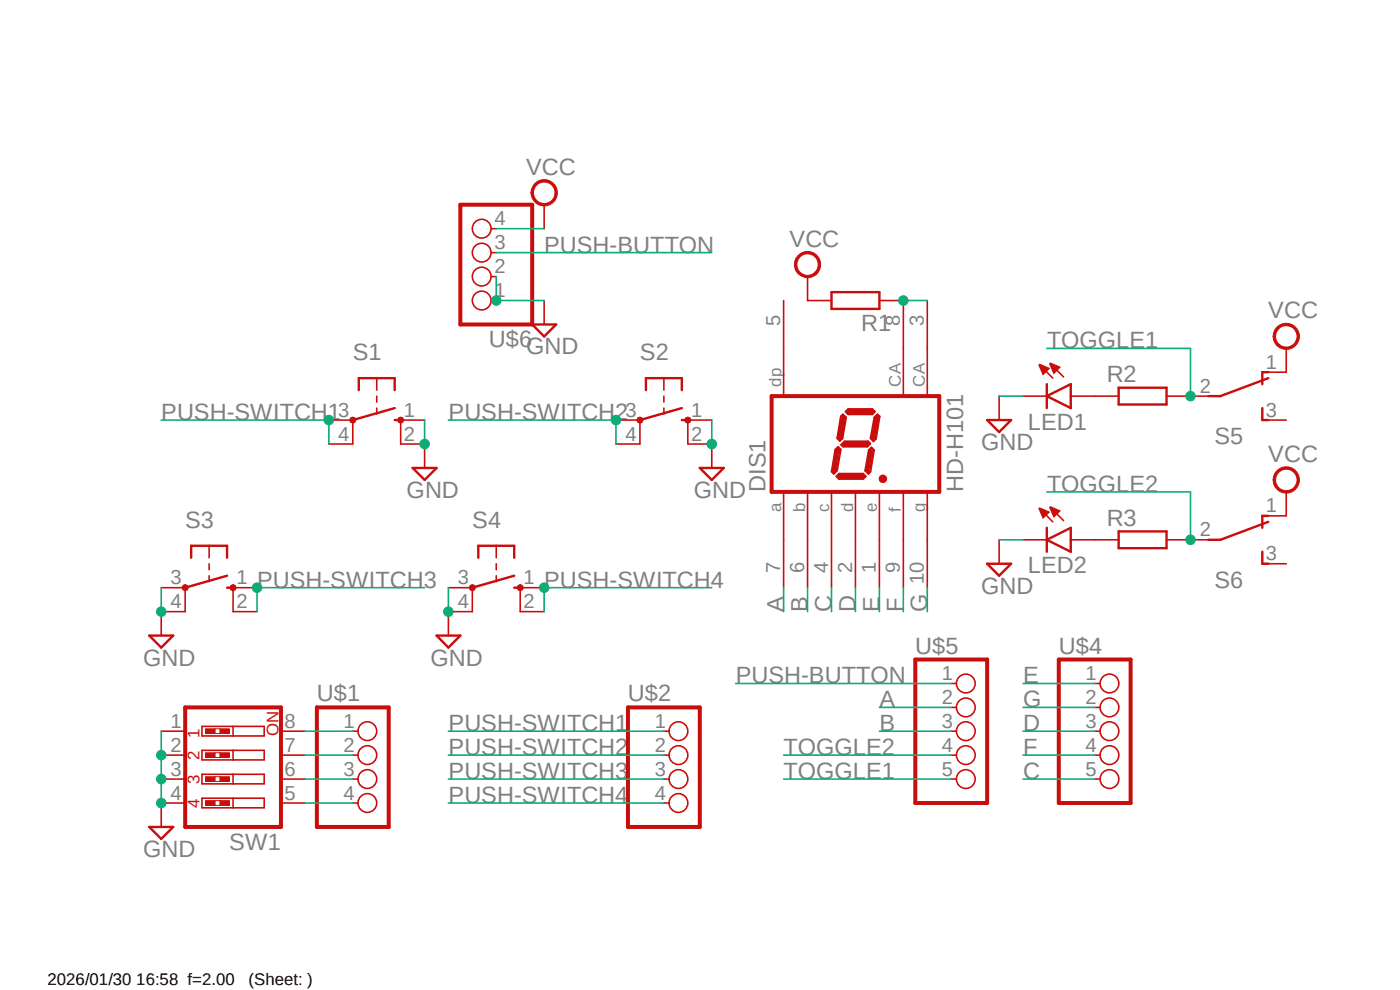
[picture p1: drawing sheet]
<svg xmlns="http://www.w3.org/2000/svg" width="297mm" height="210mm" viewBox="0 0 297 210" stroke-linecap="round" stroke-linejoin="round" font-family="sans-serif">
<path d="M25.6 32l256 151M281.6 32l-256 151" fill="none" stroke="#fff" stroke-width=".21"/>
<path d="M42.8 154.1h13.2v2h-13.2zM42.8 159.2h13.2v2h-13.2zM49.4 154.1v2M49.4 159.2v2M42.8 169.3h13.2v2.1h-13.2zM42.8 164.3h13.2v2h-13.2zM49.4 164.3v2M49.4 169.3v2.1" fill="none" stroke="#c90d0c" stroke-width=".34"/>
<path d="M39.3 150.1h20.3v25.3h-20.3z" fill="none" stroke="#c90d0c" stroke-width=".85"/>
<path d="M45.6 159.7h1.1M45.6 155.6h1.1M45.6 154.6h1.1M45.6 170.9h1.1M45.6 169.8h1.1M45.6 165.8h1.1M45.6 164.8h1.1M45.6 160.7h1.1" fill="none" stroke="#c90d0c" stroke-width=".21"/>
<path d="M46.7 169.8h2v1.1h-2z" fill-rule="evenodd" fill="#c90d0c"/>
<path d="M46.7 169.8h2v1.1h-2z" fill="none" stroke="#c90d0c" stroke-width=".21"/>
<path d="M43.6 169.8h2v1.1h-2z" fill-rule="evenodd" fill="#c90d0c"/>
<path d="M43.6 169.8h2v1.1h-2z" fill="none" stroke="#c90d0c" stroke-width=".21"/>
<path d="M46.7 164.8h2v1h-2z" fill-rule="evenodd" fill="#c90d0c"/>
<path d="M46.7 164.8h2v1h-2z" fill="none" stroke="#c90d0c" stroke-width=".21"/>
<path d="M43.6 164.8h2v1h-2z" fill-rule="evenodd" fill="#c90d0c"/>
<path d="M43.6 164.8h2v1h-2z" fill="none" stroke="#c90d0c" stroke-width=".21"/>
<path d="M46.7 159.7h2v1h-2z" fill-rule="evenodd" fill="#c90d0c"/>
<path d="M46.7 159.7h2v1h-2z" fill="none" stroke="#c90d0c" stroke-width=".21"/>
<path d="M43.6 159.7h2v1h-2z" fill-rule="evenodd" fill="#c90d0c"/>
<path d="M43.6 159.7h2v1h-2z" fill="none" stroke="#c90d0c" stroke-width=".21"/>
<path d="M46.7 154.6h2v1h-2z" fill-rule="evenodd" fill="#c90d0c"/>
<path d="M46.7 154.6h2v1h-2z" fill="none" stroke="#c90d0c" stroke-width=".21"/>
<path d="M43.6 154.6h2v1h-2z" fill-rule="evenodd" fill="#c90d0c"/>
<path d="M43.6 154.6h2v1h-2z" fill="none" stroke="#c90d0c" stroke-width=".21"/>
<g fill="none" stroke="#c90d0c" stroke-width=".34">
<path d="M74.8 89.1v5.1M79.9 80.2v2.6M79.9 84v1.3M79.9 86.6v1.2M85 89.1v5.1M34.2 155.1h5.1M59.6 155.1h5.1M34.2 170.3h5.1M34.2 165.3h5.1M34.2 160.2h5.1M59.6 170.3h5.1M59.6 165.3h5.1"/>
<path d="M59.6 160.2h5.1"/>
</g>
<path d="M76.1 82.8v-2.6h7.6v2.6M83.7 89.1h1.3M83.7 86.6l-8.9 2.5" fill="none" stroke="#c90d0c" stroke-width=".51"/>
<circle cx="74.8" cy="89.1" r=".66" fill="#c90d0c"/>
<circle cx="74.8" cy="89.1" r=".66" fill="none" stroke="#c90d0c" stroke-width=".21"/>
<circle cx="85" cy="89.1" r=".66" fill="#c90d0c"/>
<circle cx="85" cy="89.1" r=".66" fill="none" stroke="#c90d0c" stroke-width=".21"/>
<path d="M69.8 89.1h5M69.8 94.2h5M85 89.1h5.1M85 94.2h5.1M135.8 89.1v5.1M140.8 80.2v2.6M140.8 84v1.3M140.8 86.6v1.2M145.9 89.1v5.1" fill="none" stroke="#c90d0c" stroke-width=".34"/>
<path d="M137 82.8v-2.6h7.7v2.6M144.7 89.1h1.2M144.7 86.6l-8.9 2.5" fill="none" stroke="#c90d0c" stroke-width=".51"/>
<circle cx="135.8" cy="89.1" r=".64" fill="#c90d0c"/>
<circle cx="135.8" cy="89.1" r=".64" fill="none" stroke="#c90d0c" stroke-width=".21"/>
<circle cx="145.9" cy="89.1" r=".66" fill="#c90d0c"/>
<circle cx="145.9" cy="89.1" r=".66" fill="none" stroke="#c90d0c" stroke-width=".21"/>
<path d="M130.7 89.1h5.1M130.7 94.2h5.1M145.9 89.1h5.1M145.9 94.2h5.1M44.4 115.8v2.5M44.4 119.6v1.3M39.3 124.7v5.1M44.4 122.1v1.3M49.4 124.7v5.1" fill="none" stroke="#c90d0c" stroke-width=".34"/>
<path d="M40.6 118.3v-2.5h7.6v2.5M48.2 124.7h1.2M48.2 122.1l-8.9 2.6" fill="none" stroke="#c90d0c" stroke-width=".51"/>
<circle cx="39.3" cy="124.7" r=".67" fill="#c90d0c"/>
<circle cx="39.3" cy="124.7" r=".67" fill="none" stroke="#c90d0c" stroke-width=".21"/>
<circle cx="49.4" cy="124.7" r=".67" fill="#c90d0c"/>
<circle cx="49.4" cy="124.7" r=".67" fill="none" stroke="#c90d0c" stroke-width=".21"/>
<path d="M105.3 115.8v2.5M105.3 119.6v1.3M34.2 124.7h5.1M34.2 129.8h5.1M49.4 124.7h5.1M49.4 129.8h5.1M100.2 124.7v5.1M105.3 122.1v1.3M110.4 124.7v5.1" fill="none" stroke="#c90d0c" stroke-width=".34"/>
<path d="M101.5 118.3v-2.5h7.6v2.5M109.1 124.7h1.3M109.1 122.1l-8.9 2.6" fill="none" stroke="#c90d0c" stroke-width=".51"/>
<circle cx="100.2" cy="124.7" r=".66" fill="#c90d0c"/>
<circle cx="100.2" cy="124.7" r=".66" fill="none" stroke="#c90d0c" stroke-width=".21"/>
<circle cx="110.4" cy="124.7" r=".66" fill="#c90d0c"/>
<circle cx="110.4" cy="124.7" r=".66" fill="none" stroke="#c90d0c" stroke-width=".21"/>
<g fill="none" stroke="#c90d0c" stroke-width=".34">
<path d="M166.2 73.9v10.4M191.6 73.9v10.4M196.7 73.9v10.4M166.2 104.1v10.4M171.3 104.1v10.4M176.4 104.1v10.4M181.5 104.1v10.4M186.6 104.1v10.4M191.6 104.1v10.4M196.7 104.1v10.4M95.1 124.7h5.1M95.1 129.8h5.1"/>
<path d="M110.4 124.7h5M110.4 129.8h5"/>
</g>
<path d="M187.1 101.6h.5" fill="none" stroke="#c90d0c" stroke-width=".64"/>
<path d="M177.8 94.9l.5 .5-.8 4.4-.6 .7-.4-.5 .7-4.6zM178.4 88.3l.4-.3 .7 .6-.8 4.4-.5 .5-.5-.5zM178.5 94.4l.7-.7h4.9l.5 .4-.6 .6h-5.1zM179.5 87.3l.5-.5h5l.5 .5-.5 .5h-5zM184.4 95.5l.5-.5 .5 .5-.8 4.5-.4 .5-.6-.7zM185.5 88.6l.6-.6 .5 .3-.8 4.7-.5 .6-.6-.6zM178 100.5h5.1l.5 .5-.5 .6h-5.1l-.5-.6z" fill="none" stroke="#c90d0c" stroke-width=".51"/>
<path d="M163.7 84h35.6v20.4h-35.6zM177.7 95.5l-.8 4.5M178.9 88.6l-.7 4.3M178.9 94.2h5.1M180 87.3h5M184.8 95.7l-.8 4.1M186.1 88.6l-.8 4.3M178.2 101h4.8" fill="none" stroke="#c90d0c" stroke-width=".85"/>
<path d="M186.6 101.2a.8 .8 0 0 1 1.3-.2 .8 .8 0 0 1-.3 1.3 .8 .8 0 0 1-1.1-.7h.6l.2-.3 .2 .3-.2 .2-.2-.2h-.6z" fill-rule="evenodd" fill="#c90d0c"/>
<path d="M186.6 101.2a.8 .8 0 0 1 1.3-.2 .8 .8 0 0 1-.3 1.3 .8 .8 0 0 1-1.1-.7h.6l.2-.3 .2 .3-.2 .2-.2-.2h-.6z" fill="none" stroke="#c90d0c" stroke-width=".21"/>
<g fill="none" stroke="#c90d0c" stroke-width=".34">
<path d="M166.2 63.8v10.1M191.6 63.8v10.1M196.7 63.8v10.1M220.6 77.4l2.8 2.8M222.8 77.2l2.8 2.8M267.8 79h5.1M217 84h5.1M227.2 84h5M252.6 84h5M267.8 89.1h5.1M166.2 114.5v10.2M171.3 114.5v10.2"/>
<path d="M176.4 114.5v10.2M181.5 114.5v10.2M186.6 114.5v10.2M191.6 114.5v10.2M196.7 114.5v10.2M252.6 114.5h5M267.8 119.6h5.1M267.8 109.4h5.1"/>
</g>
<path d="M269.1 79h-1.3v2.5M222.1 84l5.1-2.5v5.1zM222.1 81.5v5.1M267.8 86.6v2.5h1.3M269.1 80.2l-10.2 3.8h-2.5M267.8 117.1v2.5h1.3M269.1 110.7l-10.2 3.8h-2.5M269.1 109.4h-1.3v2.6" fill="none" stroke="#c90d0c" stroke-width=".51"/>
<path d="M222.7 77.2l.1-.2 2.1 .9-1.3 1.3z" fill-rule="evenodd" fill="#c90d0c"/>
<path d="M222.7 77.2l.1-.2 2.1 .9-1.3 1.3z" fill="none" stroke="#c90d0c" stroke-width=".21"/>
<path d="M220.6 77.3l2 .8-1.3 1.4-.9-2.1z" fill-rule="evenodd" fill="#c90d0c"/>
<path d="M220.6 77.3l2 .8-1.3 1.4-.9-2.1z" fill="none" stroke="#c90d0c" stroke-width=".21"/>
<path d="M222.1 114.5l5.1-2.5v5.1zM222.1 112v5.1" fill="none" stroke="#c90d0c" stroke-width=".51"/>
<path d="M217 114.5h5.1M220.6 107.9l2.8 2.8M222.8 107.7l2.8 2.7M227.2 114.5h5" fill="none" stroke="#c90d0c" stroke-width=".34"/>
<path d="M222.7 107.6l.1-.1 2.1 .9-1.3 1.3z" fill-rule="evenodd" fill="#c90d0c"/>
<path d="M222.7 107.6l.1-.1 2.1 .9-1.3 1.3z" fill="none" stroke="#c90d0c" stroke-width=".21"/>
<path d="M220.4 107.9l.2-.2 2 .9-1.3 1.3z" fill-rule="evenodd" fill="#c90d0c"/>
<path d="M220.4 107.9l.2-.2 2 .9-1.3 1.3z" fill="none" stroke="#c90d0c" stroke-width=".21"/>
<path d="M176.4 62h10.2v3.5h-10.2zM87.5 99.3h5.1l-2.5 2.5zM148.5 99.3h5l-2.5 2.5zM237.3 82.3h10.2v3.5h-10.2zM237.3 112.7h10.2v3.6h-10.2zM31.7 134.8h5l-2.5 2.6zM92.6 134.8h5.1l-2.6 2.6zM31.7 175.4h5l-2.5 2.6z" fill="none" stroke="#c90d0c" stroke-width=".51"/>
<g fill="none" stroke="#c90d0c" stroke-width=".34">
<path d="M171.3 63.8h5.1M186.6 63.8h5M90.1 94.2v5.1M151 94.2v5.1M232.2 84h5.1M247.5 84h5.1M232.2 114.5h5.1M247.5 114.5h5.1M34.2 129.8v5M95.1 129.8v5M74.8 155.1h1.1M140.8 155.1h1.2"/>
<path d="M201.8 155.1h1.1M201.8 145h1.1M201.8 150.1h1.1M34.2 170.3v5.1M74.8 160.2h1.1M74.8 165.3h1.1M74.8 170.3h1.1M140.8 160.2h1.2M140.8 165.3h1.2M140.8 170.3h1.2M201.8 160.2h1.1M201.8 165.3h1.1"/>
<circle cx="77.9" cy="155.1" r="1.99"/>
<circle cx="143.9" cy="155.1" r="1.99"/>
<circle cx="204.9" cy="145" r="1.99"/>
<circle cx="204.9" cy="155.1" r="1.99"/>
<circle cx="204.9" cy="150.1" r="1.99"/>
<circle cx="77.9" cy="170.3" r="1.99"/>
<circle cx="77.9" cy="165.3" r="1.99"/>
<circle cx="77.9" cy="160.2" r="1.99"/>
<circle cx="143.9" cy="165.3" r="1.99"/>
<circle cx="143.9" cy="160.2" r="1.99"/>
<circle cx="143.9" cy="170.3" r="1.99"/>
<circle cx="204.9" cy="165.3" r="1.99"/>
<circle cx="204.9" cy="160.2" r="1.99"/>
</g>
<path d="M194.2 139.9h15.2v30.4h-15.2zM67.2 150.1h15.3v25.3h-15.3zM133.2 150.1h15.3v25.3h-15.3z" fill="none" stroke="#c90d0c" stroke-width=".85"/>
<path d="M169.3 54.2a2.78 2.78 0 0 1 4.4 .5 2.78 2.78 0 0 1-1.6 4.1 2.78 2.78 0 0 1-3.6-2.7h.5a2.27 2.27 0 0 1 3.2-2.1 2.27 2.27 0 0 1 .6 3.8 2.27 2.27 0 0 1-3.7-1.1l-.1-.6h-.5l.4-1.3z" fill-rule="evenodd" fill="#c90d0c"/>
<path d="M169.3 54.2a2.78 2.78 0 0 1 4.4 .5 2.78 2.78 0 0 1-1.6 4.1 2.78 2.78 0 0 1-3.6-2.7h.5a2.27 2.27 0 0 1 3.2-2.1 2.27 2.27 0 0 1 .6 3.8 2.27 2.27 0 0 1-3.7-1.1l-.1-.6h-.5l.4-1.3z" fill="none" stroke="#c90d0c" stroke-width=".21"/>
<g fill="none" stroke="#c90d0c" stroke-width=".34">
<path d="M104.2 58.7h1.1M104.2 53.6h1.1M104.2 48.5h1.1M171.3 58.7v5.1M104.2 63.8h1.1M232.2 145h1.2M232.2 150.1h1.2M232.2 155.1h1.2M232.2 160.2h1.2M232.2 165.3h1.2"/>
<circle cx="102.2" cy="53.6" r="1.99"/>
<circle cx="102.2" cy="48.5" r="1.99"/>
<circle cx="102.2" cy="58.7" r="1.99"/>
<circle cx="102.2" cy="63.8" r="1.99"/>
<circle cx="235.4" cy="145" r="1.99"/>
<circle cx="235.4" cy="155.1" r="1.99"/>
<circle cx="235.4" cy="150.1" r="1.99"/>
<circle cx="235.4" cy="160.2" r="1.99"/>
<circle cx="235.4" cy="165.3" r="1.99"/>
</g>
<path d="M97.7 43.4h15.2v25.4h-15.2zM224.6 139.9h15.3v30.4h-15.3z" fill="none" stroke="#c90d0c" stroke-width=".85"/>
<path d="M270.8 69.4a2.79 2.79 0 0 1 4.5 .5 2.79 2.79 0 0 1-1.7 4.1 2.79 2.79 0 0 1-3.5-2.6h.5a2.29 2.29 0 0 1 3.2-2.2 2.29 2.29 0 0 1 .6 3.8 2.29 2.29 0 0 1-3.7-1.1l-.1-.5h-.5l.1-.7z" fill-rule="evenodd" fill="#c90d0c"/>
<path d="M270.8 69.4a2.79 2.79 0 0 1 4.5 .5 2.79 2.79 0 0 1-1.7 4.1 2.79 2.79 0 0 1-3.5-2.6h.5a2.29 2.29 0 0 1 3.2-2.2 2.29 2.29 0 0 1 .6 3.8 2.29 2.29 0 0 1-3.7-1.1l-.1-.5h-.5l.1-.7z" fill="none" stroke="#c90d0c" stroke-width=".21"/>
<path d="M272.9 73.9v5.1" fill="none" stroke="#c90d0c" stroke-width=".34"/>
<path d="M270.8 99.9a2.78 2.78 0 0 1 4.5 .5 2.78 2.78 0 0 1-1.7 4.1 2.78 2.78 0 0 1-3.5-2.7h.5a2.29 2.29 0 0 1 3.2-2.1 2.29 2.29 0 0 1 .6 3.8 2.29 2.29 0 0 1-3.7-1.1l-.1-.6h-.5l.3-1.3z" fill-rule="evenodd" fill="#c90d0c"/>
<path d="M270.8 99.9a2.78 2.78 0 0 1 4.5 .5 2.78 2.78 0 0 1-1.7 4.1 2.78 2.78 0 0 1-3.5-2.7h.5a2.29 2.29 0 0 1 3.2-2.1 2.29 2.29 0 0 1 .6 3.8 2.29 2.29 0 0 1-3.7-1.1l-.1-.6h-.5l.3-1.3z" fill="none" stroke="#c90d0c" stroke-width=".21"/>
<path d="M212 84v5.1M212 114.5v5.1M272.9 104.4v5" fill="none" stroke="#c90d0c" stroke-width=".34"/>
<path d="M209.4 89.1h5.1l-2.5 2.6zM209.4 119.6h5.1l-2.5 2.5z" fill="none" stroke="#c90d0c" stroke-width=".51"/>
<path d="M113.4 39a2.8 2.8 0 0 1 4.5 .5 2.8 2.8 0 0 1-1.7 4.1 2.8 2.8 0 0 1-3.6-2.7h.6a2.29 2.29 0 0 1 3.2-2.2 2.29 2.29 0 0 1 .6 3.9 2.29 2.29 0 0 1-3.8-1.2v-.5h-.6l.1-.7z" fill-rule="evenodd" fill="#c90d0c"/>
<path d="M113.4 39a2.8 2.8 0 0 1 4.5 .5 2.8 2.8 0 0 1-1.7 4.1 2.8 2.8 0 0 1-3.6-2.7h.6a2.29 2.29 0 0 1 3.2-2.2 2.29 2.29 0 0 1 .6 3.9 2.29 2.29 0 0 1-3.8-1.2v-.5h-.6l.1-.7z" fill="none" stroke="#c90d0c" stroke-width=".21"/>
<path d="M115.4 43.4v5.1M115.4 63.8v5" fill="none" stroke="#c90d0c" stroke-width=".34"/>
<path d="M112.9 68.8h5.1l-2.6 2.6z" fill="none" stroke="#c90d0c" stroke-width=".51"/>
<circle cx="191.6" cy="63.8" r="1.01" fill="#0dab76"/>
<circle cx="191.6" cy="63.8" r="1.01" fill="none" stroke="#0dab76" stroke-width=".21"/>
<path d="M191.6 63.8h5.1M34.2 155.1v10.2" fill="none" stroke="#0dab76" stroke-width=".34"/>
<circle cx="34.2" cy="160.2" r="1.01" fill="#0dab76"/>
<circle cx="34.2" cy="160.2" r="1.01" fill="none" stroke="#0dab76" stroke-width=".21"/>
<path d="M34.2 165.3v5" fill="none" stroke="#0dab76" stroke-width=".34"/>
<circle cx="34.2" cy="165.3" r="1.01" fill="#0dab76"/>
<circle cx="34.2" cy="165.3" r="1.01" fill="none" stroke="#0dab76" stroke-width=".21"/>
<circle cx="34.2" cy="170.4" r="1.01" fill="#0dab76"/>
<circle cx="34.2" cy="170.4" r="1.01" fill="none" stroke="#0dab76" stroke-width=".21"/>
<path d="M34.2 124.7v5.1" fill="none" stroke="#0dab76" stroke-width=".34"/>
<circle cx="34.2" cy="129.8" r="1.01" fill="#0dab76"/>
<circle cx="34.2" cy="129.8" r="1.01" fill="none" stroke="#0dab76" stroke-width=".21"/>
<path d="M95.1 124.7v5.1" fill="none" stroke="#0dab76" stroke-width=".34"/>
<circle cx="95.1" cy="129.8" r="1.01" fill="#0dab76"/>
<circle cx="95.1" cy="129.8" r="1.01" fill="none" stroke="#0dab76" stroke-width=".21"/>
<path d="M105.3 58.7v5.1h10.1M212 84h5M212 114.5h5" fill="none" stroke="#0dab76" stroke-width=".34"/>
<circle cx="105.3" cy="63.8" r="1.01" fill="#0dab76"/>
<circle cx="105.3" cy="63.8" r="1.01" fill="none" stroke="#0dab76" stroke-width=".21"/>
<path d="M90.1 89.1v5.1" fill="none" stroke="#0dab76" stroke-width=".34"/>
<circle cx="90.1" cy="94.2" r="1.01" fill="#0dab76"/>
<circle cx="90.1" cy="94.2" r="1.01" fill="none" stroke="#0dab76" stroke-width=".21"/>
<path d="M151 89.1v5.1" fill="none" stroke="#0dab76" stroke-width=".34"/>
<circle cx="151" cy="94.2" r="1.01" fill="#0dab76"/>
<circle cx="151" cy="94.2" r="1.01" fill="none" stroke="#0dab76" stroke-width=".21"/>
<path d="M34.2 89.1h35.6v5.1M64.7 155.1h10.1M95.1 155.1h45.7M64.7 160.2h10.1M64.7 165.3h10.1M64.7 170.3h10.1" fill="none" stroke="#0dab76" stroke-width=".34"/>
<circle cx="69.8" cy="89.1" r="1.01" fill="#0dab76"/>
<circle cx="69.8" cy="89.1" r="1.01" fill="none" stroke="#0dab76" stroke-width=".21"/>
<path d="M105.3 48.5h10.1M252.6 73.9v10.1" fill="none" stroke="#0dab76" stroke-width=".34"/>
<circle cx="252.6" cy="84" r="1.01" fill="#0dab76"/>
<circle cx="252.6" cy="84" r="1.01" fill="none" stroke="#0dab76" stroke-width=".21"/>
<path d="M222.1 73.9h30.5M252.6 104.4v10.1M166.2 165.3h35.6" fill="none" stroke="#0dab76" stroke-width=".34"/>
<circle cx="252.6" cy="114.5" r="1.01" fill="#0dab76"/>
<circle cx="252.6" cy="114.5" r="1.01" fill="none" stroke="#0dab76" stroke-width=".21"/>
<g fill="none" stroke="#0dab76" stroke-width=".34">
<path d="M105.3 53.6h45.7M222.1 104.4h30.5M90.1 124.7h-35.6v5.1M166.2 124.7v5.1M171.3 124.7v5.1M176.4 124.7v5.1M181.5 124.7v5.1M186.6 124.7v5.1M191.6 124.7v5.1M196.7 124.7v5.1M156.1 145h45.7M186.6 150.1h15.2"/>
<path d="M186.6 155.1h15.2M217 150.1h15.2M217 155.1h15.2M217 145h15.2M166.2 160.2h35.6M217 160.2h15.2M217 165.3h15.2"/>
</g>
<circle cx="54.5" cy="124.7" r="1.01" fill="#0dab76"/>
<circle cx="54.5" cy="124.7" r="1.01" fill="none" stroke="#0dab76" stroke-width=".21"/>
<path d="M151 124.7h-35.6v5.1M95.1 165.3h45.7" fill="none" stroke="#0dab76" stroke-width=".34"/>
<circle cx="115.4" cy="124.7" r="1.01" fill="#0dab76"/>
<circle cx="115.4" cy="124.7" r="1.01" fill="none" stroke="#0dab76" stroke-width=".21"/>
<path d="M95.1 89.1h35.6v5.1M95.1 170.3h45.7M95.1 160.2h45.7" fill="none" stroke="#0dab76" stroke-width=".34"/>
<circle cx="130.7" cy="89.1" r="1.01" fill="#0dab76"/>
<circle cx="130.7" cy="89.1" r="1.01" fill="none" stroke="#0dab76" stroke-width=".21"/>
<g font-size="5" fill="#808080">
<text x="111.6" y="37.1">VCC</text>
<text x="115.4" y="53.6">PUSH-BUTTON</text>
<text x="167.5" y="52.3">VCC</text>
<text x="182.7" y="70.3">R1</text>
<text x="269.1" y="67.6">VCC</text>
<text x="74.8" y="76.5">S1</text>
<text x="103.7" y="73.7">U$6</text>
<text x="111.6" y="75.2">GND</text>
<text x="135.8" y="76.5">S2</text>
<text x="222.1" y="73.9">TOGGLE1</text>
<text x="234.8" y="81.1">R2</text>
<text x="34.2" y="89.1">PUSH-SWITCH1</text>
<text x="95.2" y="89.1">PUSH-SWITCH2</text>
<text x="208.2" y="95.5">GND</text>
<text x="218.1" y="91.1">LED1</text>
<text x="257.6" y="94.2">S5</text>
<text x="269.1" y="98">VCC</text>
<text x="86.3" y="105.6">GND</text>
<text x="147.2" y="105.6">GND</text>
<text x="162.4" y="104.4" transform="rotate(-90 162.4 104.4)">DIS1</text>
<text x="204.3" y="104.4" transform="rotate(-90 204.3 104.4)">HD-H101</text>
<text x="222.1" y="104.4">TOGGLE2</text>
<text x="39.3" y="112">S3</text>
<text x="100.2" y="112">S4</text>
<text x="234.8" y="111.5">R3</text>
<text x="54.5" y="124.7">PUSH-SWITCH3</text>
<text x="115.4" y="124.7">PUSH-SWITCH4</text>
<text x="208.2" y="125.9">GND</text>
<text x="218.1" y="121.6">LED2</text>
<text x="257.6" y="124.7">S6</text>
<text x="166.2" y="129.8" transform="rotate(-90 166.2 129.8)">A</text>
<text x="171.3" y="129.8" transform="rotate(-90 171.3 129.8)">B</text>
<text x="176.4" y="129.8" transform="rotate(-90 176.4 129.8)">C</text>
<text x="181.5" y="129.8" transform="rotate(-90 181.5 129.8)">D</text>
<text x="186.6" y="129.8" transform="rotate(-90 186.6 129.8)">E</text>
<text x="191.6" y="129.8" transform="rotate(-90 191.6 129.8)">F</text>
<text x="196.7" y="129.8" transform="rotate(-90 196.7 129.8)">G</text>
<text x="30.4" y="141.2">GND</text>
<text x="91.3" y="141.2">GND</text>
<text x="194.2" y="138.6">U$5</text>
<text x="224.7" y="138.6">U$4</text>
<text x="67.2" y="148.8">U$1</text>
<text x="133.2" y="148.8">U$2</text>
<text x="156.1" y="145">PUSH-BUTTON</text>
<text x="217" y="145">E</text>
<text x="95.2" y="155.1">PUSH-SWITCH1</text>
<text x="186.6" y="150.1">A</text>
<text x="186.6" y="155.1">B</text>
<text x="217" y="155.1">D</text>
<text x="217" y="150.1">G</text>
<text x="95.2" y="160.2">PUSH-SWITCH2</text>
<text x="166.2" y="160.2">TOGGLE2</text>
<text x="217" y="160.2">F</text>
<text x="95.2" y="165.3">PUSH-SWITCH3</text>
<text x="166.2" y="165.3">TOGGLE1</text>
<text x="217" y="165.3">C</text>
<text x="95.2" y="170.3">PUSH-SWITCH4</text>
<text x="30.4" y="181.8">GND</text>
<text x="48.6" y="180.3">SW1</text>
</g>
<g font-size="4.3" fill="#808080">
<text x="104.9" y="47.8">4</text>
<text x="104.9" y="52.9">3</text>
<text x="104.9" y="58">2</text>
<text x="104.9" y="63">1</text>
<text x="165.5" y="69.2" transform="rotate(-90 165.5 69.2)">5</text>
<text x="190.9" y="69.2" transform="rotate(-90 190.9 69.2)">8</text>
<text x="196" y="69.2" transform="rotate(-90 196 69.2)">3</text>
<text x="254.5" y="83.4">2</text>
<text x="268.5" y="78.3">1</text>
<text x="71.8" y="88.4">3</text>
<text x="85.7" y="88.4">1</text>
<text x="132.7" y="88.4">3</text>
<text x="146.7" y="88.4">1</text>
<text x="268.5" y="88.4">3</text>
<text x="71.8" y="93.5">4</text>
<text x="85.7" y="93.5">2</text>
<text x="132.7" y="93.5">4</text>
<text x="146.6" y="93.5">2</text>
<text x="254.5" y="113.8">2</text>
<text x="268.5" y="108.7">1</text>
<text x="268.5" y="118.9">3</text>
<text x="36.2" y="124">3</text>
<text x="50.2" y="124">1</text>
<text x="97.2" y="124">3</text>
<text x="111.1" y="124">1</text>
<text x="165.5" y="121.5" transform="rotate(-90 165.5 121.5)">7</text>
<text x="170.6" y="121.5" transform="rotate(-90 170.6 121.5)">6</text>
<text x="175.7" y="121.5" transform="rotate(-90 175.7 121.5)">4</text>
<text x="180.8" y="121.5" transform="rotate(-90 180.8 121.5)">2</text>
<text x="185.8" y="121.5" transform="rotate(-90 185.8 121.5)">1</text>
<text x="190.9" y="121.5" transform="rotate(-90 190.9 121.5)">9</text>
<text x="196" y="123.9" transform="rotate(-90 196 123.9)">10</text>
<text x="36.2" y="129">4</text>
<text x="50.2" y="129">2</text>
<text x="97.2" y="129">4</text>
<text x="111.1" y="129">2</text>
<text x="199.8" y="144.3">1</text>
<text x="199.8" y="149.4">2</text>
<text x="230.3" y="144.3">1</text>
<text x="230.3" y="149.4">2</text>
<text x="36.2" y="154.4">1</text>
<text x="60.3" y="154.4">8</text>
<text x="72.9" y="154.4">1</text>
<text x="138.9" y="154.4">1</text>
<text x="199.8" y="154.4">3</text>
<text x="230.3" y="154.4">3</text>
<text x="36.2" y="159.5">2</text>
<text x="60.3" y="159.5">7</text>
<text x="72.9" y="159.5">2</text>
<text x="138.9" y="159.5">2</text>
<text x="199.8" y="159.5">4</text>
<text x="230.3" y="159.5">4</text>
<text x="36.2" y="164.6">3</text>
<text x="60.3" y="164.6">6</text>
<text x="72.9" y="164.6">3</text>
<text x="138.9" y="164.6">3</text>
<text x="199.8" y="164.6">5</text>
<text x="230.3" y="164.6">5</text>
<text x="36.2" y="169.7">4</text>
<text x="60.3" y="169.7">5</text>
<text x="72.9" y="169.7">4</text>
<text x="138.9" y="169.7">4</text>
</g>
<g font-size="3.6" fill="#808080">
<text x="165.7" y="82" transform="rotate(-90 165.7 82)">dp</text>
<text x="191.1" y="82" transform="rotate(-90 191.1 82)">CA</text>
<text x="196.2" y="82" transform="rotate(-90 196.2 82)">CA</text>
<text x="165.7" y="108.7" transform="rotate(-90 165.7 108.7)">a</text>
<text x="170.8" y="108.7" transform="rotate(-90 170.8 108.7)">b</text>
<text x="175.9" y="108.7" transform="rotate(-90 175.9 108.7)">c</text>
<text x="181" y="108.7" transform="rotate(-90 181 108.7)">d</text>
<text x="186.1" y="108.7" transform="rotate(-90 186.1 108.7)">e</text>
<text x="191.1" y="108.7" transform="rotate(-90 191.1 108.7)">f</text>
<text x="196.2" y="108.7" transform="rotate(-90 196.2 108.7)">g</text>
</g>
<g font-size="3.6" fill="#c90d0c">
<text x="42.3" y="161.2" transform="rotate(-90 42.3 161.2)">2</text>
<text x="42.3" y="156.6" transform="rotate(-90 42.3 156.6)">1</text>
<text x="59.1" y="156.2" transform="rotate(-90 59.1 156.2)">ON</text>
<text x="42.3" y="166.2" transform="rotate(-90 42.3 166.2)">3</text>
<text x="42.3" y="171.3" transform="rotate(-90 42.3 171.3)">4</text>
</g>
<g font-size="3.6">
<text x="10.1" y="209">2026/01/30 16:58 f=2.00</text>
<text x="52.7" y="209">(Sheet: )</text>
</g>
</svg>
